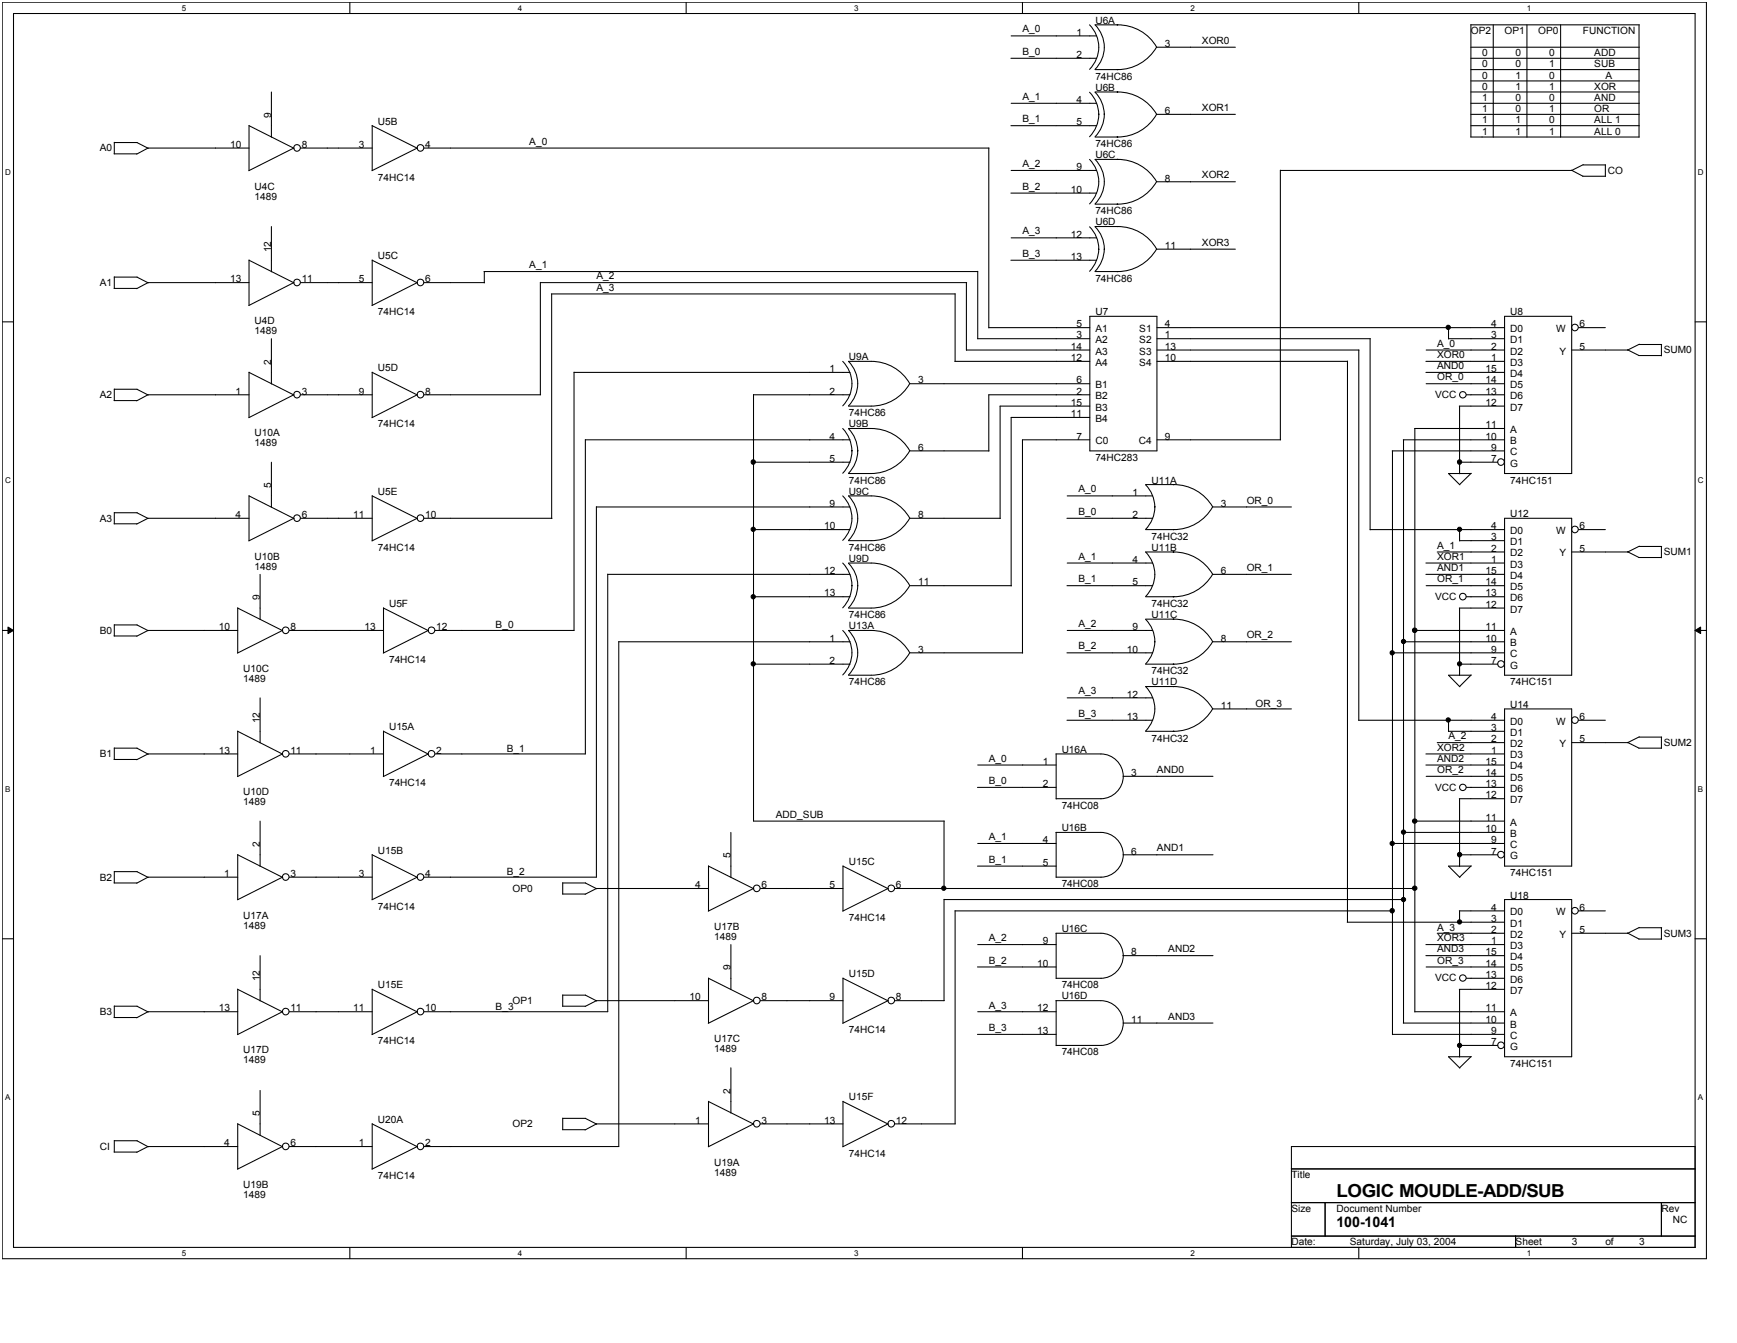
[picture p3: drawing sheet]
<svg xmlns="http://www.w3.org/2000/svg" width="279mm" height="216mm" viewBox="0 0 279 216" stroke-linecap="round" stroke-linejoin="round" font-family="sans-serif">
<path d="M.4 .4h274.1v202h-274.1zM2.2 2.2h270.5v198.3h-270.5z" fill="none" stroke="#000" stroke-width=".17"/>
<g fill="#fff">
<path d="M29.2 .6h.7v1.4h-.7z"/>
<path d="M29.2 200.7h.7v1.4h-.7z"/>
</g>
<path d="M56.3 .4v1.8M56.3 200.5v1.9" fill="none" stroke="#000" stroke-width=".17"/>
<g fill="#fff">
<path d="M83.3 .6h.7v1.4h-.7z"/>
<path d="M83.3 200.7h.7v1.4h-.7z"/>
</g>
<path d="M110.4 .4v1.8M110.4 200.5v1.9" fill="none" stroke="#000" stroke-width=".17"/>
<g fill="#fff">
<path d="M137.4 .6h.7v1.4h-.7z"/>
<path d="M137.4 200.7h.7v1.4h-.7z"/>
</g>
<path d="M164.5 .4v1.8M164.5 200.5v1.9" fill="none" stroke="#000" stroke-width=".17"/>
<g fill="#fff">
<path d="M191.5 .6h.7v1.4h-.7z"/>
<path d="M191.5 200.7h.7v1.4h-.7z"/>
</g>
<path d="M218.6 .4v1.8M218.6 200.5v1.9" fill="none" stroke="#000" stroke-width=".17"/>
<g fill="#fff">
<path d="M245.6 .6h.7v1.4h-.7z"/>
<path d="M245.6 200.7h.7v1.4h-.7z"/>
<path d="M.8 26.9h.9v1.4h-.9z"/>
<path d="M273.1 26.9h.9v1.4h-.9z"/>
<path d="M.8 76.5h.9v1.4h-.9z"/>
<path d="M273.1 76.5h.9v1.4h-.9z"/>
</g>
<path d="M.4 51.7h1.8M272.7 51.7h1.8" fill="none" stroke="#000" stroke-width=".17"/>
<g fill="#fff">
<path d="M.8 126.1h.8v1.4h-.8z"/>
<path d="M273.1 126.1h.8v1.4h-.8z"/>
</g>
<path d="M.4 101.4h1.8M272.7 101.4h1.8" fill="none" stroke="#000" stroke-width=".17"/>
<path d="M1.3 100.8l.9 .6-.9 .5zM272.7 101.4l.8-.6v1.1z" fill="#000"/>
<path d="M1.3 100.8l.9 .6-.9 .5zM272.7 101.4l.8-.6v1.1z" fill="none" stroke="#000" stroke-width=".16"/>
<g fill="#fff">
<path d="M.8 175.7h.8v1.4h-.8z"/>
<path d="M273.1 175.7h.8v1.4h-.8z"/>
</g>
<g fill="none" stroke="#000" stroke-width=".17">
<path d="M43.7 14.8v7.3M162.6 9.4h13.8M162.6 16.6h13.8M162.6 5.8h13.8M175.3 14.8a5.2 5.2 0 0 1 1.4 3.6v-.1a5.2 5.2 0 0 1-1.4 3.7M175.3 4a5.1 5.1 0 0 1 0 7.1M176.1 14.8h3.7h-.1a7.2 7.2 0 0 1 6.4 3.6M176.1 14.8a5.2 5.2 0 0 1 1.5 3.6v-.1a5.2 5.2 0 0 1-1.5 3.7M186.1 18.3a7.2 7.2 0 0 1-6.4 3.7h.1h-3.7M186.1 7.6a7.2 7.2 0 0 0-6.4-3.6h.1h-3.7a5.1 5.1 0 0 1 0 7.1M186.1 7.5a7.3 7.3 0 0 1-6.4 3.7h.1h-3.7M186.1 7.6h12.6"/>
<path d="M186.1 18.4h12.6M236.6 4h27.1M236.6 4v18M236.6 7.6h27.1M236.6 9.4h27.1M236.6 11.2h27.1M236.6 13h27.1M236.6 14.8h27.1M236.6 16.6h27.1M236.6 18.4h27.1M240.2 4v18.1M245.6 4v18.1"/>
<path d="M251 4v18.1M263.6 4v18.1M18.3 24.7h3.7M18.4 22.9h3.7M18.4 22.9v1.8M22 22.9l1.8 .9M40.1 20.2v7.2M40.1 23.8h-16.3l-1.8 1M40.1 20.2l7.2 3.6M43.7 36.4v7.3M47.3 23.8l-7.3 3.6M48.4 23.8h11.5"/>
<path d="M59.9 20.2v7.2M59.9 20.2l7.2 3.6M67.1 23.8l-7.3 3.6M68.2 23.8h90.9M159 23.8v28.9M162.6 20.2h13.8M162.6 31h13.8M162.6 27.4h13.8M162.6 38.2h13.8M175.3 25.6a5.1 5.1 0 0 1 0 7.2M175.3 36.5a5 5 0 0 1 1.4 3.6l-.1 1.1-.4 1-.9 1.4M176.1 36.4h3.7h-.1a7.1 7.1 0 0 1 6.4 3.7"/>
<path d="M176.1 36.5a5 5 0 0 1 1.5 3.6l-.1 1.1-.4 1-1 1.4M186.1 29.2a7.2 7.2 0 0 0-6.4-3.6h.1h-3.7a5.1 5.1 0 0 1 0 7.2M186.1 29.2a7.3 7.3 0 0 1-6.4 3.6h.1h-3.7M186.1 29.2h12.6M205.9 27.4h47M205.9 27.4v43.3M236.6 22h27M236.6 20.2h27.1M252.8 27.4l1.8 .9M254.6 28.3h3.6M254.6 26.5h3.7M254.7 26.5l-1.9 .9"/>
<path d="M258.2 26.5v1.9M18.3 46.4h3.7M18.4 44.5v1.9M18.4 44.5h3.7M22 44.5l1.8 1M40.1 45.4h-16.3l-1.8 1M40.1 59.9l7.2 3.6M40.1 41.8v7.3M40.1 59.8v7.3M40.1 41.8l7.2 3.7M43.7 54.5v7.2M47.3 45.4l-7.3 3.7"/>
<path d="M48.4 45.4h11.5M59.9 41.8v7.3M59.9 59.8v7.3M59.9 41.8l7.2 3.7M59.9 59.9l7.2 3.6M67.1 45.4l-7.3 3.7M68.2 45.4h9.7M77.9 43.7h79.4M77.9 43.7v1.8M86.9 45.4h68.6M86.9 45.4v18.1M88.7 47.3h64.9"/>
<path d="M88.7 47.3v36.1M92.3 59.8v41.6h-22.3M92.3 59.9h44.4M135.6 58.1a5.1 5.1 0 0 1 0 7.1M153.6 58.1h21.7M153.6 47.2v10.9M155.4 56.3h19.9M155.4 45.4v10.9M157.2 54.5h18.1M157.3 43.6v10.9M159 52.7h16.3M162.6 41.8h13.8"/>
<path d="M175.3 50.9h10.8v21.6h-10.8zM186.1 40a7.3 7.3 0 0 1-6.4 3.7h.1h-3.7M186.1 52.7h55.9M186.1 54.5h34.3M186.1 56.3h32.5M186.1 58.1h30.6M186.1 40.1h12.6M216.7 58v90.3M218.6 56.3v59.5M220.4 54.5v30.7M229.4 58.1h12.6M229.4 59.9h12.6"/>
<path d="M229.4 56.3h12.6M233 54.5h9M233 52.7v1.8M242 50.9h10.8v25.2h-10.8zM252.8 56.3h9.1M253.9 52.7h4.3M261.8 56.2l1.8 1M263.6 57.2h3.6M263.6 55.4h3.7M263.7 55.3l-1.9 1M267.2 55.4v1.8M18.3 64.4h3.7"/>
<path d="M18.4 62.5v1.9M18.4 62.6h3.7M22 62.6l1.8 .9M40.1 63.5h-16.3l-1.8 .9M40.1 79.7v7.2M40.1 79.7l7.2 3.7M43.7 74.3v7.2M47.3 63.5l-7.3 3.6M48.4 63.5h11.5M59.9 79.7l7.2 3.7M59.9 79.7v7.2M67.1 63.5l-7.3 3.6"/>
<path d="M68.2 63.5h18.8M94.2 70.7v50.5h-24.2M94.2 70.7h42.5M121.2 74.3h15.5M121.2 63.5h15.5M121.2 63.4v68.6h30.7M135.6 68.9a5.4 5.4 0 0 1 1.4 3.6v-.1a5.2 5.2 0 0 1-1.4 3.7M135.6 79.7a5.1 5.1 0 0 1 0 7.2M136.5 68.9a14 14 0 0 1 6.1 .4 7.1 7.1 0 0 1 3.7 3.2M136.5 68.9a5.2 5.2 0 0 1 1.5 3.6v-.1a5.2 5.2 0 0 1-1.5 3.7M146.3 72.4a7.2 7.2 0 0 1-6.2 3.7h-3.6M146.3 61.7a7.1 7.1 0 0 0-6.2-3.6h-3.6a5.1 5.1 0 0 1 0 7.1"/>
<path d="M146.3 61.6a7.2 7.2 0 0 1-6.2 3.7h-3.6M146.4 61.7h28.9M146.4 72.5h12.7M171.7 79.7h13.7M175.3 63.5h-16.3v9M175.3 65.3h-14.4v18.1M175.3 70.7h-10.8v34.3M175.3 67.1h-12.7v27.1M184.3 77.9h4.5h-.1a7.2 7.2 0 0 1 6.4 3.6M184.3 77.9a5.2 5.2 0 0 1 1.5 3.6v-.1a5.2 5.2 0 0 1-1.5 3.7M186.1 70.7h19.9M223.9 72.5h18.1"/>
<path d="M224 72.5v93.8M225.7 70.7h16.3M225.8 70.7v93.8M227.5 68.9h14.5M227.6 68.9v93.8M229.4 61.7h12.6M234.7 65.3h7.3M234.7 74.3h6.2M234.8 65.3v10.9M235.9 63.5h6.1M236.6 76.1h-3.6l1.8 1.8M236.6 76.1l-1.8 1.8"/>
<path d="M18.3 84.2h3.7M18.4 82.4v1.8M18.4 82.4h3.7M22 82.4l1.8 1M38.2 97.7v7.2M38.2 97.8l7.3 3.6M40.1 83.3h-16.3l-1.8 1M41.8 92.3v7.3M47.3 83.3l-7.3 3.7M48.4 83.3h11.5M61.7 97.8l7.2 3.6M61.7 97.7v7.2"/>
<path d="M67.1 83.3l-7.3 3.7M68.2 83.3h20.6M95.9 81.5v59.5h-27.7M95.9 81.5h40.8M97.8 92.3h38.9M97.8 92.3v70.3h-29.6M121.2 95.9h15.5M121.2 85.1h15.5M135.6 90.5a5.2 5.2 0 0 1 1.4 3.7l-.1 1.1-.4 1-.9 1.4M136.5 90.5h3.6a7.2 7.2 0 0 1 6.2 3.7M136.5 90.6a5 5 0 0 1 1.5 3.6l-.2 1.1-.4 1-.9 1.4M146.3 94.1a7.2 7.2 0 0 1-6.2 3.7h-3.6"/>
<path d="M146.3 83.3a7.1 7.1 0 0 0-6.2-3.6h-3.6a5.1 5.1 0 0 1 0 7.2M146.3 83.3a7.2 7.2 0 0 1-6.2 3.6h-3.6M146.4 94.2h16.3M146.4 83.3h14.5M171.6 94.2h13.8M171.6 83.3h13.8M171.7 90.5h13.7M184.3 99.5h4.5h-.1a7.1 7.1 0 0 1 6.4 3.7M184.3 99.6a5 5 0 0 1 1.5 3.6l-.2 1.1-.4 1-.9 1.4M195.1 92.3a7.2 7.2 0 0 0-6.4-3.6h.1h-4.5a5.1 5.1 0 0 1 0 7.2M195.1 92.3a7.3 7.3 0 0 1-6.4 3.6h.1h-4.5M195.1 81.5a7.2 7.2 0 0 1-6.4 3.6h.1h-4.5"/>
<path d="M195.1 92.3h12.6M195.1 81.5h12.6M220.4 85.1h21.6M229.4 90.5h12.6M229.4 92.3h12.6M229.4 94.2h12.6M231.2 88.7h10.8M234.7 97.8h7.3M234.8 86.9h7.2M234.8 85.1v1.9M234.8 97.8v10.8M235.9 95.9h6.1"/>
<path d="M242 83.3h10.8v25.2h-10.8zM252.8 88.7h9.1M253.9 85.1h4.3M261.8 88.7l1.8 .9M263.6 89.6h3.6M263.6 87.8h3.7M263.7 87.8l-1.9 .9M267.2 87.8v1.9M18.3 102.2h3.7M18.4 100.4v1.8M18.4 100.5h3.7M22 100.5l1.8 .9"/>
<path d="M38.2 101.4h-14.4l-1.8 .9M38.2 117.5v7.3M38.2 117.6l7.3 3.6M41.8 112.2v7.2M45.4 101.4l-7.2 3.6M46.5 101.4h15.2M61.7 117.5v7.3M61.7 117.6l7.2 3.6M68.9 101.4l-7.3 3.6M99.5 103.1v81.2h-31.3M99.5 103.2h37.2M121.2 106.8h15.5"/>
<path d="M135.6 101.4a5.1 5.1 0 0 1 0 7.1M146.3 104.9a7.1 7.1 0 0 0-6.2-3.5h-3.6a5.1 5.1 0 0 1 0 7.1M146.3 104.9a7.2 7.2 0 0 1-6.2 3.6h-3.6M146.4 104.9h18.1M171.6 115.8h13.8M171.6 104.9h13.8M171.7 101.4h13.7M171.7 112.2h13.7M195.1 103.1a7.3 7.3 0 0 1-6.4 3.7h.1h-4.5M195.1 114a7.2 7.2 0 0 0-6.4-3.6h.1h-4.5a5.1 5.1 0 0 1 0 7.1M195.1 113.9a7.2 7.2 0 0 1-6.4 3.7h.1h-4.5M195.1 114h12.6"/>
<path d="M195.1 103.2h12.6M218.6 115.8h23.4M224 104.9h18M225.8 103.2h16.2M227.6 101.4h14.4M231.2 119.4h10.8M233 117.6h9M233 115.8v1.8M234.7 106.8h6.2M236.6 108.5h-3.6l1.8 1.9M236.6 108.5l-1.8 1.9M242 114h10.8v25.2h-10.8z"/>
<path d="M252.8 119.4h9.1M253.9 115.8h4.3M261.8 119.3l1.8 1M263.6 118.5h3.7M263.7 118.5l-1.9 .9M267.2 118.5v1.8M18.3 122.1h3.7M18.4 120.2v1.9M18.4 120.3h3.7M22 120.3l1.8 .9M38.2 137.4v7.2M38.2 121.2h-14.4l-1.8 .9"/>
<path d="M38.2 137.4l7.3 3.7M41.8 132v7.3M45.4 121.2l-7.2 3.6M46.5 121.2h15.2M59.9 137.4v7.2M59.9 137.4l7.2 3.7M68.9 121.2l-7.3 3.6M114 139.2v7.2M114 139.2l7.2 3.7M117.6 133.8v7.3M135.6 139.2v7.2M135.6 139.2l7.3 3.7"/>
<path d="M151.9 132v10.9M157.2 139.2h12.7M157.2 126.6h12.7M157.3 123h12.6M157.3 135.6h12.6M169.8 121.2h7.3a3.6 3.6 0 0 1 3.6 3.6M169.8 133.8h7.3a3.6 3.6 0 0 1 3.6 3.6M169.9 121.2v7.2M169.9 133.8v7.3M169.9 128.4h7.2M180.7 124.8a3.7 3.7 0 0 1-3.6 3.6M180.7 137.4a3.7 3.7 0 0 1-3.6 3.6"/>
<path d="M180.7 124.8h14.4M180.7 137.4h14.4M224 135.6h18M225.8 133.8h16.2M227.6 132h14.4M229.4 121.2h12.6M229.4 123h12.6M229.4 124.8h12.6M234.7 128.4h7.3M234.7 137.4h6.2M234.8 128.4v10.9M235.9 126.6h6.1"/>
<path d="M236.6 139.2h-3.6l1.8 1.9M236.6 139.2l-1.8 1.8M263.6 120.3h3.6M.4 150.9h1.8M18.3 141.9h3.7M18.4 140.1v1.8M18.4 140.1h3.7M22 140.1l1.8 1M38.2 159l7.3 3.7M38.2 159v7.3M38.2 141h-14.4l-1.8 1M41.8 153.6v7.3"/>
<path d="M45.4 141l-7.2 3.7M46.5 141h13.4M59.9 159v7.3M59.9 159l7.2 3.7M67.1 141l-7.3 3.7M90.5 143.7h3.7M90.5 141.9h3.7M90.5 141.9v1.8M90.5 159.9v1.9M90.5 160h3.7M94.2 141.9l1.8 1M94.2 160l1.8 .9"/>
<path d="M95.9 142.8h18.1M95.9 142.8l-1.8 1M114 157.2v7.3M114 157.3l7.2 3.6M117.6 151.9v7.2M121.2 142.8l-7.3 3.7M122.3 142.8h13.3M135.6 157.3l7.3 3.6M135.6 157.2v7.3M142.8 142.8l-7.2 3.7M143.9 142.8h83.7M151.9 144.6h73.9"/>
<path d="M151.9 144.6v16.3M153.6 146.4h70.4M153.6 146.4v34.3M157.2 155.4h12.7M157.3 151.9h12.6M169.8 150h7.3a3.7 3.7 0 0 1 3.6 3.6M169.9 157.3h7.2M169.9 150v7.3M169.9 141h7.2M180.7 153.6a3.7 3.7 0 0 1-3.6 3.7M180.7 153.6h14.4M216.7 148.3h25.3"/>
<path d="M229.4 151.9h12.6M229.4 153.6h12.6M229.4 155.4h12.6M231.2 150h10.8M234.7 146.4h7.3M234.7 159h7.3M234.8 146.4v1.9M234.8 159v10.9M235.9 157.3h6.1M242 144.6h10.8v25.3h-10.8zM252.8 150h9.1M253.9 146.4h4.3"/>
<path d="M261.8 150l1.8 1M263.6 151h3.6M263.6 149.1h3.7M263.7 149.1l-1.9 .9M267.2 149.1v1.9M272.7 150.9h1.8M18.3 163.6h3.7M18.4 161.7v1.9M18.4 161.8h3.7M22 161.8l1.8 .9M38.2 162.6h-14.4l-1.8 1M41.8 175.3v7.2"/>
<path d="M45.4 162.6l-7.2 3.7M46.5 162.6h13.4M67.1 162.6l-7.3 3.7M90.5 161.8h3.7M90.5 179.7v1.9M90.5 179.8h3.7M94.2 179.8l1.8 .9M95.9 160.9h18.1M95.9 160.9l-1.8 .9M114 177.1l7.2 3.6M114 177v7.3M117.6 171.7v7.2"/>
<path d="M121.2 160.9l-7.3 3.6M122.3 160.9h13.3M135.6 177v7.3M135.6 177.1l7.3 3.6M142.8 160.9l-7.2 3.6M143.9 160.9h8M157.2 166.3h12.7M157.3 162.6h12.6M169.8 160.9h7.3a3.6 3.6 0 0 1 3.6 3.6M169.9 160.9v7.2M169.9 168.1h7.2M180.7 164.5a3.7 3.7 0 0 1-3.6 3.6"/>
<path d="M180.7 164.5h14.4M224 166.3h18M225.7 164.5h16.3M227.6 162.6h14.4M234.7 168.1h6.2M236.6 169.9h-3.6l1.8 1.8M236.6 169.8l-1.8 1.9M18.3 185.2h3.7M18.4 183.3v1.9M18.4 183.4h3.7M22 183.4l1.8 1M38.2 184.3h-14.4l-1.8 .9"/>
<path d="M38.2 180.6v7.3M38.2 180.7l7.3 3.7M45.4 184.3l-7.2 3.7M46.5 184.3h13.4M59.9 180.6v7.3M59.9 180.7l7.2 3.7M67.1 184.3l-7.3 3.7M90.5 181.6h3.7M95.9 180.7h18.1M95.9 180.7l-1.8 1M121.2 180.7l-7.3 3.7M122.3 180.7h13.3"/>
<path d="M142.8 180.7l-7.2 3.7M143.9 180.7h9.8M207.7 184.3h65v16.2h-65zM207.7 187.9h65M207.7 193.3h65M207.7 198.7h65M213.1 193.3v5.4M243.8 198.7v1.8M267.2 193.3v5.4"/>
<circle cx="47.8" cy="23.8" r=".54"/>
<circle cx="67.6" cy="23.8" r=".54"/>
<circle cx="47.8" cy="45.4" r=".54"/>
<circle cx="67.6" cy="45.4" r=".54"/>
<circle cx="233" cy="52.6" r=".34"/>
<circle cx="253.3" cy="52.6" r=".54"/>
<circle cx="47.8" cy="63.4" r=".54"/>
<circle cx="67.6" cy="63.4" r=".54"/>
<circle cx="121.1" cy="74.3" r=".35"/>
<circle cx="234.8" cy="74.3" r=".35"/>
<circle cx="235.3" cy="63.5" r=".52"/>
<circle cx="241.4" cy="74.3" r=".54"/>
<circle cx="47.8" cy="83.3" r=".54"/>
<circle cx="67.6" cy="83.3" r=".54"/>
<circle cx="121.2" cy="95.9" r=".34"/>
<circle cx="121.2" cy="85.1" r=".34"/>
<circle cx="234.8" cy="85.1" r=".34"/>
<circle cx="235.3" cy="95.9" r=".54"/>
<circle cx="253.3" cy="85.1" r=".54"/>
<circle cx="46" cy="101.3" r=".54"/>
<circle cx="69.4" cy="101.3" r=".54"/>
<circle cx="121.2" cy="106.7" r=".34"/>
<circle cx="223.9" cy="104.9" r=".34"/>
<circle cx="225.8" cy="103.1" r=".34"/>
<circle cx="227.5" cy="101.3" r=".37"/>
<circle cx="233" cy="115.7" r=".34"/>
<circle cx="234.8" cy="106.7" r=".34"/>
<circle cx="241.4" cy="106.7" r=".54"/>
<circle cx="253.3" cy="115.8" r=".54"/>
<circle cx="46" cy="121.2" r=".54"/>
<circle cx="69.4" cy="121.2" r=".54"/>
<circle cx="223.9" cy="135.6" r=".34"/>
<circle cx="225.8" cy="133.8" r=".34"/>
<circle cx="227.6" cy="132" r=".36"/>
<circle cx="234.8" cy="137.4" r=".35"/>
<circle cx="235.3" cy="126.6" r=".52"/>
<circle cx="241.4" cy="137.4" r=".54"/>
<circle cx="46" cy="141" r=".54"/>
<circle cx="67.6" cy="141" r=".54"/>
<circle cx="121.7" cy="142.8" r=".54"/>
<circle cx="143.4" cy="142.8" r=".54"/>
<circle cx="151.8" cy="142.8" r=".34"/>
<circle cx="223.9" cy="146.4" r=".35"/>
<circle cx="225.8" cy="144.6" r=".34"/>
<circle cx="227.6" cy="142.8" r=".36"/>
<circle cx="234.8" cy="148.2" r=".34"/>
<circle cx="235.3" cy="157.2" r=".52"/>
<circle cx="253.3" cy="146.4" r=".54"/>
<circle cx="46" cy="162.6" r=".54"/>
<circle cx="67.6" cy="162.6" r=".54"/>
<circle cx="121.7" cy="160.8" r=".54"/>
<circle cx="143.4" cy="160.8" r=".54"/>
<circle cx="234.8" cy="168.1" r=".34"/>
<circle cx="241.4" cy="168" r=".54"/>
<circle cx="46" cy="184.3" r=".54"/>
<circle cx="67.6" cy="184.3" r=".54"/>
<circle cx="121.7" cy="180.7" r=".54"/>
<circle cx="143.4" cy="180.7" r=".54"/>
</g>
<g fill="#000">
<circle cx="233" cy="52.6" r=".34"/>
<circle cx="121.1" cy="74.3" r=".35"/>
<circle cx="234.8" cy="74.3" r=".35"/>
<circle cx="121.2" cy="95.9" r=".34"/>
<circle cx="121.2" cy="85.1" r=".34"/>
<circle cx="234.8" cy="85.1" r=".34"/>
<circle cx="121.2" cy="106.7" r=".34"/>
<circle cx="223.9" cy="104.9" r=".34"/>
<circle cx="225.8" cy="103.1" r=".34"/>
<circle cx="227.5" cy="101.3" r=".37"/>
<circle cx="233" cy="115.7" r=".34"/>
<circle cx="234.8" cy="106.7" r=".34"/>
<circle cx="223.9" cy="135.6" r=".34"/>
<circle cx="225.8" cy="133.8" r=".34"/>
<circle cx="227.6" cy="132" r=".36"/>
<circle cx="234.8" cy="137.4" r=".35"/>
<circle cx="151.8" cy="142.8" r=".34"/>
<circle cx="223.9" cy="146.4" r=".35"/>
<circle cx="225.8" cy="144.6" r=".34"/>
<circle cx="227.6" cy="142.8" r=".36"/>
<circle cx="234.8" cy="148.2" r=".34"/>
<circle cx="234.8" cy="168.1" r=".34"/>
</g>
<text font-size="2.9" x="215" y="192.4">LOGIC MOUDLE-ADD/SUB</text>
<text font-size="2.3" x="215" y="197.3">100-1041</text>
<g font-size="1.6">
<text x="164.5" y="5.2">A_0</text>
<text x="173.1" y="5.7">1</text>
<text x="176.2" y="3.8">U6A</text>
<text x="236.6" y="5.4">OP2</text>
<text x="242" y="5.4">OP1</text>
<text x="247.4" y="5.4">OP0</text>
<text x="254.6" y="5.4">FUNCTION</text>
<text x="164.5" y="8.9">B_0</text>
<text x="173.1" y="9.3">2</text>
<text x="187.4" y="7.5">3</text>
<text x="193.3" y="7">XOR0</text>
<text x="238.4" y="9">0</text>
<text x="238.4" y="10.8">0</text>
<text x="243.8" y="9">0</text>
<text x="243.8" y="10.8">0</text>
<text x="249.2" y="9">0</text>
<text x="249.2" y="10.8">1</text>
<text x="256.4" y="9">ADD</text>
<text x="256.4" y="10.8">SUB</text>
<text x="164.5" y="16.1">A_1</text>
<text x="173.1" y="16.6">4</text>
<text x="176.2" y="14.6">U6B</text>
<text x="176.2" y="12.8">74HC86</text>
<text x="193.3" y="17.9">XOR1</text>
<text x="238.4" y="12.6">0</text>
<text x="238.4" y="16.2">1</text>
<text x="238.4" y="14.4">0</text>
<text x="243.8" y="16.2">0</text>
<text x="243.8" y="12.6">1</text>
<text x="243.8" y="14.4">1</text>
<text x="249.2" y="12.6">0</text>
<text x="249.2" y="16.2">0</text>
<text x="249.2" y="14.4">1</text>
<text x="256.4" y="14.4">XOR</text>
<text x="256.4" y="16.2">AND</text>
<text x="258.2" y="12.6">A</text>
<text x="37" y="23.8">10</text>
<text x="43.6" y="18.9" transform="rotate(-90 43.6 18.9)">9</text>
<text x="48.5" y="23.8">8</text>
<text x="57.7" y="23.8">3</text>
<text x="60.8" y="20">U5B</text>
<text x="68.4" y="23.8">4</text>
<text x="85.1" y="23.3">A_0</text>
<text x="164.5" y="19.7">B_1</text>
<text x="173.1" y="20.2">5</text>
<text x="176.2" y="23.6">74HC86</text>
<text x="187.4" y="18.3">6</text>
<text x="238.4" y="21.6">1</text>
<text x="238.4" y="19.8">1</text>
<text x="238.4" y="18">1</text>
<text x="243.8" y="18">0</text>
<text x="243.8" y="19.8">1</text>
<text x="243.8" y="21.6">1</text>
<text x="249.2" y="19.8">0</text>
<text x="249.2" y="18">1</text>
<text x="249.2" y="21.6">1</text>
<text x="256.4" y="18">OR</text>
<text x="256.4" y="19.8">ALL 1</text>
<text x="256.4" y="21.6">ALL 0</text>
<text x="16.1" y="24.4">A0</text>
<text x="60.8" y="29.1">74HC14</text>
<text x="164.5" y="26.9">A_2</text>
<text x="173.1" y="27.4">9</text>
<text x="176.2" y="25.4">U6C</text>
<text x="187.4" y="29.2">8</text>
<text x="193.3" y="28.7">XOR2</text>
<text x="258.6" y="28">CO</text>
<text x="40.9" y="30.5">U4C</text>
<text x="40.9" y="32.1">1489</text>
<text x="164.5" y="30.5">B_2</text>
<text x="172.3" y="31">10</text>
<text x="176.2" y="34.4">74HC86</text>
<text x="43.6" y="40.6" transform="rotate(-90 43.6 40.6)">12</text>
<text x="60.8" y="41.7">U5C</text>
<text x="164.5" y="37.7">A_3</text>
<text x="164.5" y="41.3">B_3</text>
<text x="172.3" y="38.2">12</text>
<text x="172.3" y="41.8">13</text>
<text x="176.2" y="36.2">U6D</text>
<text x="187.4" y="40">11</text>
<text x="193.3" y="39.5">XOR3</text>
<text x="16.1" y="46">A1</text>
<text x="37" y="45.4">13</text>
<text x="48.5" y="45.4">11</text>
<text x="57.7" y="45.4">5</text>
<text x="68.4" y="45.4">6</text>
<text x="85.1" y="43.1">A_1</text>
<text x="95.9" y="44.9">A_2</text>
<text x="95.9" y="46.7">A_3</text>
<text x="176.2" y="45.3">74HC86</text>
<text x="40.9" y="52.1">U4D</text>
<text x="40.9" y="53.7">1489</text>
<text x="60.8" y="50.7">74HC14</text>
<text x="173.1" y="52.6">5</text>
<text x="176.2" y="53.4">A1</text>
<text x="176.2" y="50.7">U7</text>
<text x="183.3" y="53.4">S1</text>
<text x="187.4" y="52.6">4</text>
<text x="239.9" y="52.6">4</text>
<text x="242.9" y="50.7">U8</text>
<text x="242.9" y="53.4">D0</text>
<text x="250.3" y="53.4">W</text>
<text x="254.1" y="52.6">6</text>
<text x="43.6" y="58.6" transform="rotate(-90 43.6 58.6)">2</text>
<text x="60.8" y="59.7">U5D</text>
<text x="133.4" y="59.8">1</text>
<text x="136.5" y="57.9">U9A</text>
<text x="172.3" y="56.2">14</text>
<text x="172.3" y="58">12</text>
<text x="173.1" y="54.4">3</text>
<text x="176.2" y="55.2">A2</text>
<text x="176.2" y="57">A3</text>
<text x="176.2" y="58.8">A4</text>
<text x="183.3" y="55.2">S2</text>
<text x="183.3" y="57">S3</text>
<text x="183.3" y="58.8">S4</text>
<text x="187.4" y="54.4">1</text>
<text x="187.4" y="56.2">13</text>
<text x="187.4" y="58">10</text>
<text x="231.2" y="55.7">A_0</text>
<text x="231.2" y="57.5">XOR0</text>
<text x="231.2" y="59.3">AND0</text>
<text x="239" y="59.8">15</text>
<text x="239.9" y="54.4">3</text>
<text x="239.9" y="56.2">2</text>
<text x="239.9" y="58">1</text>
<text x="242.9" y="55.2">D1</text>
<text x="242.9" y="57">D2</text>
<text x="242.9" y="58.8">D3</text>
<text x="250.9" y="57">Y</text>
<text x="254.1" y="56.2">5</text>
<text x="267.6" y="56.8">SUM0</text>
<text x="16.1" y="64">A2</text>
<text x="37.9" y="63.4">1</text>
<text x="48.5" y="63.4">3</text>
<text x="57.7" y="63.4">9</text>
<text x="68.4" y="63.4">8</text>
<text x="133.4" y="63.4">2</text>
<text x="147.7" y="61.6">3</text>
<text x="172.3" y="65.2">15</text>
<text x="173.1" y="61.6">6</text>
<text x="173.1" y="63.4">2</text>
<text x="176.2" y="62.4">B1</text>
<text x="176.2" y="64.2">B2</text>
<text x="230.8" y="64">VCC</text>
<text x="231.2" y="61.1">OR_0</text>
<text x="239" y="61.6">14</text>
<text x="239" y="63.4">13</text>
<text x="239" y="65.2">12</text>
<text x="242.9" y="60.6">D4</text>
<text x="242.9" y="62.4">D5</text>
<text x="242.9" y="64.2">D6</text>
<text x="40.9" y="70.2">U10A</text>
<text x="40.9" y="71.8">1489</text>
<text x="60.8" y="68.7">74HC14</text>
<text x="133.4" y="70.7">4</text>
<text x="136.5" y="68.7">U9B</text>
<text x="136.5" y="66.9">74HC86</text>
<text x="172.3" y="67.1">11</text>
<text x="173.1" y="70.7">7</text>
<text x="176.2" y="66">B3</text>
<text x="176.2" y="67.8">B4</text>
<text x="176.2" y="71.4">C0</text>
<text x="183.2" y="71.4">C4</text>
<text x="187.4" y="70.7">9</text>
<text x="239" y="68.8">11</text>
<text x="239" y="70.7">10</text>
<text x="242.9" y="66">D7</text>
<text x="242.9" y="69.6">A</text>
<text x="242.9" y="71.4">B</text>
<text x="133.4" y="74.3">5</text>
<text x="136.5" y="77.7">74HC86</text>
<text x="147.7" y="72.4">6</text>
<text x="176.2" y="74.1">74HC283</text>
<text x="185.2" y="77.7">U11A</text>
<text x="239.9" y="72.4">9</text>
<text x="239.9" y="74.3">7</text>
<text x="242.9" y="77.7">74HC151</text>
<text x="242.9" y="73.2">C</text>
<text x="242.9" y="75">G</text>
<text x="16.1" y="83.9">A3</text>
<text x="37.9" y="83.3">4</text>
<text x="43.6" y="78.5" transform="rotate(-90 43.6 78.5)">5</text>
<text x="48.5" y="83.3">6</text>
<text x="56.8" y="83.3">11</text>
<text x="60.8" y="79.5">U5E</text>
<text x="68.4" y="83.3">10</text>
<text x="133.4" y="81.5">9</text>
<text x="136.5" y="79.5">U9C</text>
<text x="147.7" y="83.3">8</text>
<text x="173.5" y="79.2">A_0</text>
<text x="173.5" y="82.8">B_0</text>
<text x="182.2" y="79.7">1</text>
<text x="182.2" y="83.3">2</text>
<text x="196.4" y="81.5">3</text>
<text x="200.5" y="81">OR_0</text>
<text x="242.9" y="83.2">U12</text>
<text x="60.8" y="88.5">74HC14</text>
<text x="132.5" y="85.1">10</text>
<text x="136.5" y="88.5">74HC86</text>
<text x="185.2" y="88.5">U11B</text>
<text x="185.2" y="86.7">74HC32</text>
<text x="231.2" y="88.2">A_1</text>
<text x="239.9" y="85.1">4</text>
<text x="239.9" y="86.9">3</text>
<text x="239.9" y="88.7">2</text>
<text x="242.9" y="85.9">D0</text>
<text x="242.9" y="87.6">D1</text>
<text x="242.9" y="89.5">D2</text>
<text x="250.3" y="85.9">W</text>
<text x="250.9" y="89.5">Y</text>
<text x="254.1" y="85.1">6</text>
<text x="254.1" y="88.7">5</text>
<text x="267.6" y="89.3">SUM1</text>
<text x="40.9" y="90">U10B</text>
<text x="40.9" y="91.6">1489</text>
<text x="132.5" y="92.3">12</text>
<text x="132.5" y="95.9">13</text>
<text x="136.5" y="90.3">U9D</text>
<text x="147.7" y="94.1">11</text>
<text x="173.5" y="90">A_1</text>
<text x="173.5" y="93.6">B_1</text>
<text x="182.2" y="90.5">4</text>
<text x="182.2" y="94.1">5</text>
<text x="196.4" y="92.3">6</text>
<text x="200.5" y="91.8">OR_1</text>
<text x="231.2" y="93.6">OR_1</text>
<text x="231.2" y="91.8">AND1</text>
<text x="231.2" y="90">XOR1</text>
<text x="239" y="92.3">15</text>
<text x="239" y="94.1">14</text>
<text x="239" y="95.9">13</text>
<text x="239.9" y="90.5">1</text>
<text x="242.9" y="91.2">D3</text>
<text x="242.9" y="93.1">D4</text>
<text x="242.9" y="94.9">D5</text>
<text x="16.1" y="101.9">B0</text>
<text x="35.2" y="101.3">10</text>
<text x="41.8" y="96.5" transform="rotate(-90 41.8 96.5)">9</text>
<text x="46.7" y="101.3">8</text>
<text x="58.6" y="101.3">13</text>
<text x="62.6" y="97.5">U5F</text>
<text x="70.2" y="101.3">12</text>
<text x="79.7" y="101">B_0</text>
<text x="136.5" y="99.4">74HC86</text>
<text x="136.5" y="101.2">U13A</text>
<text x="173.5" y="100.8">A_2</text>
<text x="182.2" y="101.3">9</text>
<text x="185.2" y="97.5">74HC32</text>
<text x="185.2" y="99.4">U11C</text>
<text x="230.8" y="96.5">VCC</text>
<text x="239" y="97.7">12</text>
<text x="239" y="101.3">11</text>
<text x="242.9" y="96.7">D6</text>
<text x="242.9" y="98.5">D7</text>
<text x="62.6" y="106.6">74HC14</text>
<text x="133.4" y="103.1">1</text>
<text x="133.4" y="106.7">2</text>
<text x="147.7" y="104.9">3</text>
<text x="173.5" y="104.4">B_2</text>
<text x="181.3" y="104.9">10</text>
<text x="196.4" y="103.1">8</text>
<text x="200.5" y="102.6">OR_2</text>
<text x="239" y="103.1">10</text>
<text x="239.9" y="104.9">9</text>
<text x="239.9" y="106.7">7</text>
<text x="242.9" y="102.1">A</text>
<text x="242.9" y="103.9">B</text>
<text x="242.9" y="105.7">C</text>
<text x="242.9" y="107.5">G</text>
<text x="39.1" y="108">U10C</text>
<text x="39.1" y="109.6">1489</text>
<text x="136.5" y="110.2">74HC86</text>
<text x="173.5" y="111.6">A_3</text>
<text x="181.3" y="112.1">12</text>
<text x="185.2" y="108.4">74HC32</text>
<text x="185.2" y="110.2">U11D</text>
<text x="196.4" y="113.9">11</text>
<text x="202" y="113.6">OR_3</text>
<text x="242.9" y="113.8">U14</text>
<text x="242.9" y="110.2">74HC151</text>
<text x="41.8" y="116.3" transform="rotate(-90 41.8 116.3)">12</text>
<text x="62.6" y="117.4">U15A</text>
<text x="173.5" y="115.2">B_3</text>
<text x="181.3" y="115.7">13</text>
<text x="185.2" y="119.2">74HC32</text>
<text x="233" y="118.8">A_2</text>
<text x="239.9" y="115.7">4</text>
<text x="239.9" y="117.5">3</text>
<text x="239.9" y="119.3">2</text>
<text x="242.9" y="116.5">D0</text>
<text x="242.9" y="118.3">D1</text>
<text x="250.3" y="116.5">W</text>
<text x="254.1" y="115.7">6</text>
<text x="254.1" y="119.3">5</text>
<text x="267.6" y="119.9">SUM2</text>
<text x="16.1" y="121.7">B1</text>
<text x="35.2" y="121.2">13</text>
<text x="46.7" y="121.2">11</text>
<text x="59.5" y="121.2">1</text>
<text x="70.2" y="121.2">2</text>
<text x="81.5" y="120.8">B_1</text>
<text x="159" y="122.4">A_0</text>
<text x="167.7" y="122.9">1</text>
<text x="170.8" y="121">U16A</text>
<text x="181.9" y="124.8">3</text>
<text x="186.1" y="124.3">AND0</text>
<text x="231.2" y="124.3">OR_2</text>
<text x="231.2" y="122.4">AND2</text>
<text x="231.2" y="120.7">XOR2</text>
<text x="239" y="122.9">15</text>
<text x="239" y="124.8">14</text>
<text x="239.9" y="121.2">1</text>
<text x="242.9" y="120.1">D2</text>
<text x="242.9" y="121.9">D3</text>
<text x="242.9" y="123.7">D4</text>
<text x="242.9" y="125.5">D5</text>
<text x="250.9" y="120.1">Y</text>
<text x="39.1" y="127.9">U10D</text>
<text x="39.1" y="129.5">1489</text>
<text x="62.6" y="126.4">74HC14</text>
<text x="124.8" y="131.4">ADD_SUB</text>
<text x="159" y="126.1">B_0</text>
<text x="167.7" y="126.5">2</text>
<text x="170.8" y="130">74HC08</text>
<text x="230.8" y="127.1">VCC</text>
<text x="239" y="126.5">13</text>
<text x="239" y="128.4">12</text>
<text x="239" y="132">11</text>
<text x="242.9" y="127.3">D6</text>
<text x="242.9" y="129.1">D7</text>
<text x="41.8" y="136.1" transform="rotate(-90 41.8 136.1)">2</text>
<text x="60.8" y="137.2">U15B</text>
<text x="117.5" y="138" transform="rotate(-90 117.5 138)">5</text>
<text x="159" y="135.1">A_1</text>
<text x="167.7" y="135.6">4</text>
<text x="170.8" y="133.6">U16B</text>
<text x="181.9" y="137.4">6</text>
<text x="186.1" y="136.9">AND1</text>
<text x="239" y="133.8">10</text>
<text x="239.9" y="135.6">9</text>
<text x="239.9" y="137.4">7</text>
<text x="242.9" y="132.7">A</text>
<text x="242.9" y="134.5">B</text>
<text x="242.9" y="136.3">C</text>
<text x="16.1" y="141.6">B2</text>
<text x="36.1" y="141">1</text>
<text x="46.7" y="141">3</text>
<text x="57.7" y="141">3</text>
<text x="68.4" y="141">4</text>
<text x="81.5" y="140.7">B_2</text>
<text x="82.4" y="143.4">OP0</text>
<text x="111.8" y="142.8">4</text>
<text x="122.5" y="142.8">6</text>
<text x="133.4" y="142.8">5</text>
<text x="136.5" y="139">U15C</text>
<text x="144.1" y="142.8">6</text>
<text x="159" y="138.7">B_1</text>
<text x="167.7" y="139.2">5</text>
<text x="170.8" y="142.6">74HC08</text>
<text x="242.9" y="140.8">74HC151</text>
<text x="242.9" y="138.1">G</text>
<text x="39.1" y="147.7">U17A</text>
<text x="39.1" y="149.3">1489</text>
<text x="60.8" y="146.3">74HC14</text>
<text x="114.9" y="149.5">U17B</text>
<text x="136.5" y="148">74HC14</text>
<text x="170.8" y="149.9">U16C</text>
<text x="231.2" y="149.7">A_3</text>
<text x="239.9" y="146.4">4</text>
<text x="239.9" y="148.2">3</text>
<text x="239.9" y="150">2</text>
<text x="242.9" y="144.4">U18</text>
<text x="242.9" y="147.2">D0</text>
<text x="242.9" y="149">D1</text>
<text x="250.3" y="147.2">W</text>
<text x="254.1" y="146.4">6</text>
<text x="254.1" y="150">5</text>
<text x="114.9" y="151.1">1489</text>
<text x="117.5" y="156" transform="rotate(-90 117.5 156)">9</text>
<text x="159" y="151.3">A_2</text>
<text x="159" y="154.9">B_2</text>
<text x="166.8" y="155.4">10</text>
<text x="167.7" y="151.8">9</text>
<text x="181.9" y="153.6">8</text>
<text x="187.9" y="153.1">AND2</text>
<text x="231.2" y="154.9">OR_3</text>
<text x="231.2" y="153.1">AND3</text>
<text x="231.2" y="151.3">XOR3</text>
<text x="239" y="153.6">15</text>
<text x="239" y="155.4">14</text>
<text x="239.9" y="151.8">1</text>
<text x="242.9" y="150.8">D2</text>
<text x="242.9" y="152.6">D3</text>
<text x="242.9" y="154.3">D4</text>
<text x="250.9" y="150.8">Y</text>
<text x="267.6" y="150.6">SUM3</text>
<text x="41.8" y="157.8" transform="rotate(-90 41.8 157.8)">12</text>
<text x="60.8" y="158.9">U15E</text>
<text x="82.4" y="161.4">OP1</text>
<text x="110.9" y="160.8">10</text>
<text x="122.5" y="160.8">8</text>
<text x="133.4" y="160.8">9</text>
<text x="136.5" y="157.1">U15D</text>
<text x="144.1" y="160.8">8</text>
<text x="170.8" y="160.7">U16D</text>
<text x="170.8" y="158.9">74HC08</text>
<text x="230.8" y="157.8">VCC</text>
<text x="239" y="157.2">13</text>
<text x="239" y="159">12</text>
<text x="242.9" y="156.2">D5</text>
<text x="242.9" y="158">D6</text>
<text x="242.9" y="159.8">D7</text>
<text x="16.1" y="163.2">B3</text>
<text x="35.2" y="162.6">13</text>
<text x="46.7" y="162.6">11</text>
<text x="56.8" y="162.6">11</text>
<text x="60.8" y="167.9">74HC14</text>
<text x="68.4" y="162.6">10</text>
<text x="79.7" y="162.3">B_3</text>
<text x="114.9" y="167.5">U17C</text>
<text x="136.5" y="166.1">74HC14</text>
<text x="159" y="162.1">A_3</text>
<text x="159" y="165.7">B_3</text>
<text x="166.8" y="162.6">12</text>
<text x="166.8" y="166.2">13</text>
<text x="181.9" y="164.4">11</text>
<text x="187.9" y="163.9">AND3</text>
<text x="239" y="162.6">11</text>
<text x="239" y="164.4">10</text>
<text x="239.9" y="166.2">9</text>
<text x="242.9" y="163.4">A</text>
<text x="242.9" y="165.2">B</text>
<text x="242.9" y="167">C</text>
<text x="39.1" y="169.3">U17D</text>
<text x="39.1" y="170.9">1489</text>
<text x="114.9" y="169.2">1489</text>
<text x="170.8" y="169.7">74HC08</text>
<text x="239.9" y="168">7</text>
<text x="242.9" y="171.5">74HC151</text>
<text x="242.9" y="168.8">G</text>
<text x="41.8" y="179.4" transform="rotate(-90 41.8 179.4)">5</text>
<text x="117.5" y="175.8" transform="rotate(-90 117.5 175.8)">2</text>
<text x="136.5" y="176.9">U15F</text>
<text x="16.1" y="184.8">CI</text>
<text x="36.1" y="184.3">4</text>
<text x="46.7" y="184.3">6</text>
<text x="57.7" y="184.3">1</text>
<text x="60.8" y="180.5">U20A</text>
<text x="68.4" y="184.3">2</text>
<text x="82.4" y="181.2">OP2</text>
<text x="111.8" y="180.6">1</text>
<text x="122.5" y="180.6">3</text>
<text x="132.5" y="180.6">13</text>
<text x="136.5" y="185.9">74HC14</text>
<text x="144.1" y="180.6">12</text>
<text x="39.1" y="191">U19B</text>
<text x="60.8" y="189.5">74HC14</text>
<text x="114.9" y="187.4">U19A</text>
<text x="114.9" y="189">1489</text>
<text x="207.7" y="189.4">Title</text>
<text x="39.1" y="192.6">1489</text>
<text x="207.7" y="194.8">Size</text>
<text x="215" y="194.8">Document Number</text>
<text x="267.2" y="194.8">Rev</text>
<text x="269.1" y="196.6">NC</text>
<text x="207.7" y="200.1">Date:</text>
<text x="217.1" y="200.1">Saturday, July 03, 2004</text>
<text x="243.8" y="200.1">Sheet</text>
<text x="252.8" y="200.1">3</text>
<text x="258.2" y="200.1">of</text>
<text x="263.6" y="200.1">3</text>
</g>
<g font-size="1.3">
<text x="29.2" y="1.7">5</text>
<text x="83.3" y="1.7">4</text>
<text x="137.4" y="1.7">3</text>
<text x="191.5" y="1.7">2</text>
<text x="245.6" y="1.7">1</text>
<text x=".8" y="28.1">D</text>
<text x="273.1" y="28.1">D</text>
<text x=".8" y="77.6">C</text>
<text x="273.1" y="77.6">C</text>
<text x=".8" y="127.3">B</text>
<text x="273.1" y="127.3">B</text>
<text x=".8" y="176.8">A</text>
<text x="273.1" y="176.8">A</text>
<text x="29.2" y="201.9">5</text>
<text x="83.3" y="201.9">4</text>
<text x="137.4" y="201.9">3</text>
<text x="191.5" y="201.9">2</text>
<text x="245.6" y="201.9">1</text>
</g>
</svg>
